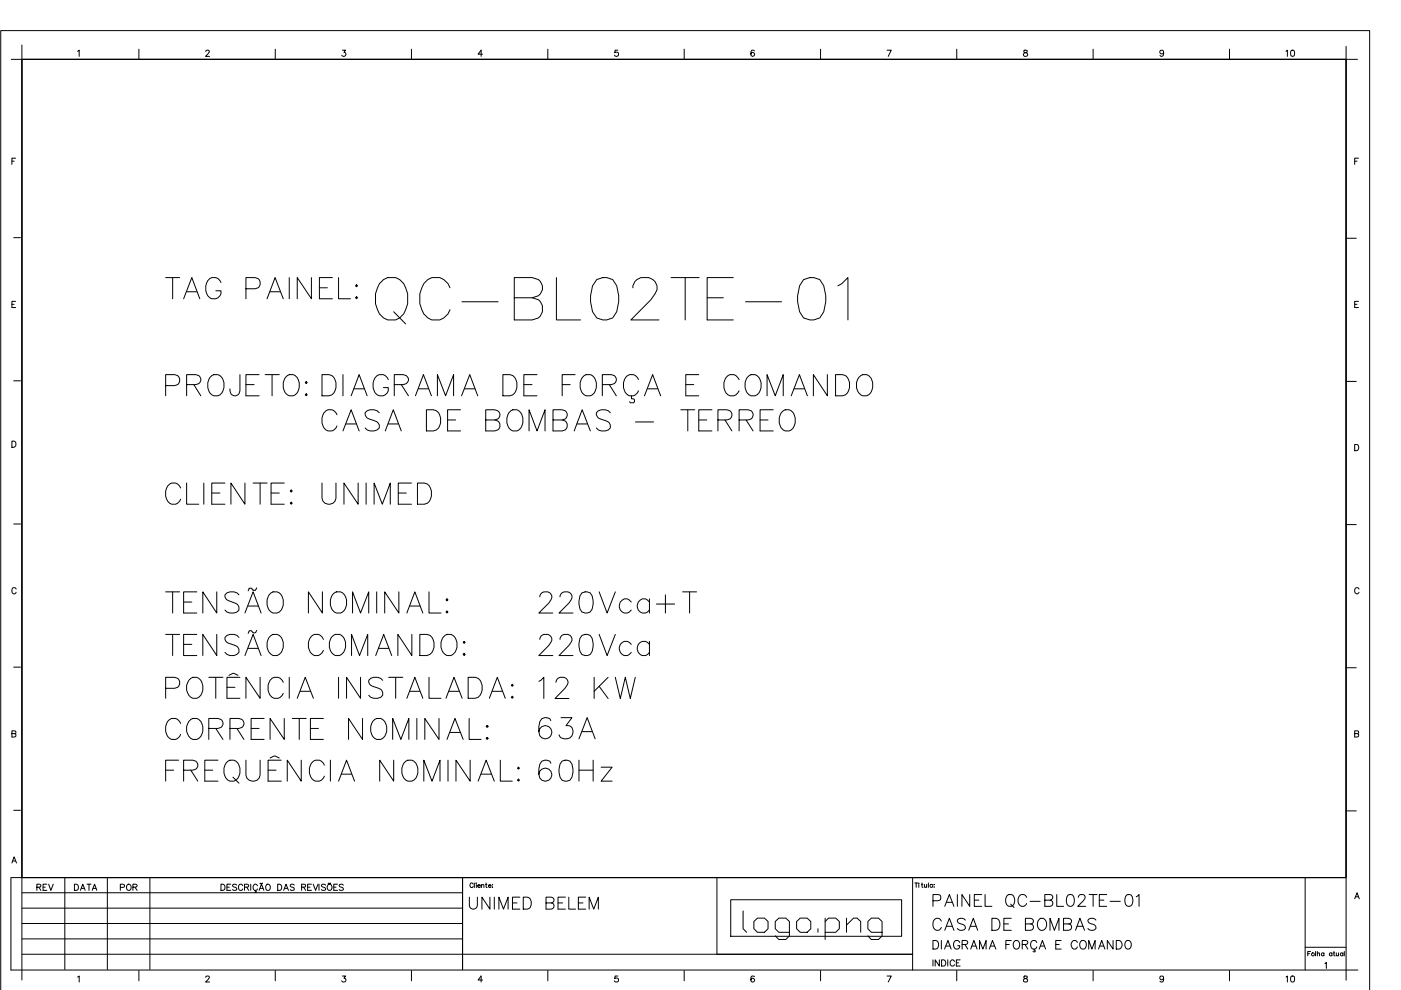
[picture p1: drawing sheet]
<svg xmlns="http://www.w3.org/2000/svg" width="297mm" height="210mm" viewBox="0 0 297 210" stroke-linecap="round" stroke-linejoin="round" font-family="sans-serif">
<g fill="none" stroke="#000" stroke-width=".21">
<path d="M2.4 12.6h285.4M4.6 12.6h280.8v173.5h-280.8zM4.6 9.5v198.3M16.5 10.9l.3-.3v1.4M29.4 10.4v2.2M43.6 10.9l.2-.2 .3-.1 .3 .4-.8 1h.8M58.4 10.4v2.2M72.6 10.6h.7l-.4 .5a.44 .44 0 0 1 .3 .7 .44 .44 0 0 1-.7-.1M87.2 10.4v2.2M102.3 11.5h-.9l.6-.9v1.4M116.1 10.4v2.2M131 10.6h-.6l-.1 .6a.46 .46 0 0 1 .7 0 .46 .46 0 0 1 0 .6 .46 .46 0 0 1-.7-.1"/>
<path d="M145.1 10.4v2.2M159.9 10.8v-.1a.66 .66 0 0 0-.8 .5 .66 .66 0 0 0 .4 .8 .4 .4 0 0 0 .5-.4 .4 .4 0 0 0-.3-.4 .4 .4 0 0 0-.5 .3M174 10.4v2.2M188.1 10.6h.9l-.7 1.4M202.8 10.4v2.2M217.1 10.7v.4l.6 .1 .2 .3a.45 .45 0 0 1-.5 .5 .45 .45 0 0 1-.4-.5l.8-.6-.1-.2zM231.8 10.4v2.2M246.7 11.1a.41 .41 0 0 1-.6 .3 .41 .41 0 0 1-.1-.7 .41 .41 0 0 1 .7 .1v.3a.61 .61 0 0 1-.5 .9l-.3-.3M260.7 10.4v2.2M285.4 9.8v198M2.5 34.2h.5M3.3 33.5h-.8v1.4"/>
<path d="M287.2 34.2h.5M288 33.5h-.8v1.4M2.9 50.4h1.4M285.4 50.5h2.2M2.5 64.5h.5M3.3 63.9h-.8v1.3h.8M68.3 79.4h1.5a2.38 2.38 0 0 1 1.2 3.5l-.6 .8-.6 .2h-1.5zM72.7 79.4v4.5M106.6 79.4h1.5a2.38 2.38 0 0 1 1.3 3.5l-.7 .8-.6 .2h-1.5zM113.9 79.4h-2.8v4.5h2.8M121.9 79.4h-2.7v4.5M148.2 79.4h-2.8v4.5h2.8"/>
<path d="M175.4 79.4v4.5l-2.9-4.5v4.5M177.2 79.4h1.4a2.38 2.38 0 0 1 1.3 3.5l-.6 .8-.7 .2h-1.4zM287.2 64.5h.5M288 63.9h-.8v1.3h.8M2.5 93.5h.4a.71 .71 0 0 1 .5 .7 .71 .71 0 0 1-.5 .6h-.4zM2.9 80.7h1.4M71.4 87.9a1.54 1.54 0 0 0-1.4-1.1 1.54 1.54 0 0 0-1.5 1.1 2.54 2.54 0 0 0 1 3.5 1.58 1.58 0 0 0 1.9-1.1M72.7 91.4l1.8-4.5 1.6 4.5M73.3 89.9h2.2M74.5 83.9l1.6-4.5 1.7 4.5M75.1 82.4h2.1M80.4 87.5a2.01 2.01 0 0 0-3 0 1.22 1.22 0 0 0 .9 1.3l1.2 .5a1.27 1.27 0 0 1 .9 1.4 2.01 2.01 0 0 1-3 0"/>
<path d="M81.7 91.4l1.7-4.5 1.7 4.5M82.3 80.5a1.57 1.57 0 0 0-1.5-1.1 1.57 1.57 0 0 0-1.5 1.1 2.5 2.5 0 0 0 1.1 3.4 1.52 1.52 0 0 0 1.9-1.7h-1M82.3 89.9h2.1M83.6 81.5h1.9a1.15 1.15 0 0 0 1.1-1.2l-.5-.7-.6-.2h-1.9v4.5M85.1 81.5l1.5 2.4M88.1 83.9l1.7-4.5 1.7 4.5M88.7 82.4h2.1M90.4 86.9h1.5a2.43 2.43 0 0 1 1.1 3.8l-.5 .5-.6 .2h-1.5zM92.7 83.9v-4.5l1.8 4.5 1.7-4.5v4.5M94.9 89h1.7M97.6 86.9h-2.7v4.5h2.7M97.9 83.9l1.7-4.5 1.7 4.5"/>
<path d="M98.5 82.4h2.2M103 89h1.9l.6-.2a1.02 1.02 0 0 0 0-1.7l-.6-.2h-1.9v4.5h1.9a1.16 1.16 0 0 0 1.1-1.2 1.16 1.16 0 0 0-1.1-1.2M107.9 87.5a1.53 1.53 0 0 1 1.5-.7 1.53 1.53 0 0 1 1.2 1.1 2.54 2.54 0 0 1-1 3.5 2.04 2.04 0 0 1-2.1-2.8zM111.1 81.5h1.7M112.2 91.4v-4.5l1.7 4.5 1.7-4.5v4.5M117.2 89h2l.6-.2a1.08 1.08 0 0 0 0-1.7l-.6-.2h-2v4.5h2a1.17 1.17 0 0 0 1.1-1.2 1.17 1.17 0 0 0-1.1-1.2M119.2 81.5h1.7M121.7 91.4l1.7-4.5 1.8 4.5M122.4 89.9h2.1M123.4 80.1a1.56 1.56 0 0 1 1.6-.7 1.56 1.56 0 0 1 1.2 1.1 2.54 2.54 0 0 1-1 3.4 1.76 1.76 0 0 1-2.2-1.7v-1.1zM127.7 81.5h1.9l.6-.2a1.03 1.03 0 0 0 0-1.7l-.6-.2h-1.9v4.5M129.2 81.5l1.5 2.4"/>
<path d="M129.4 87.5a1.95 1.95 0 0 0-3 0 1.22 1.22 0 0 0 .9 1.3l1.3 .5a1.08 1.08 0 0 1 .8 .8 1.08 1.08 0 0 1-.4 1.1 2.04 2.04 0 0 1-2.6-.5M133.9 83.9v.7h.4l.2 .2v.4l-.2 .2h-.6l-.2-.2M134.7 89.5h3.9M135.4 80.5a1.54 1.54 0 0 0-1.5-1.1 1.54 1.54 0 0 0-1.5 1.1 2.54 2.54 0 0 0 1.1 3.4 1.58 1.58 0 0 0 1.9-1M136.6 83.9l1.8-4.5 1.7 4.5M137.3 82.4h2.1M144.3 86.9h3M145.4 81.5h1.7M145.8 86.9v4.5M148.2 89h1.6M150.9 86.9h-2.7v4.5h2.7M152.2 89h1.9l.7-.2a1.08 1.08 0 0 0 0-1.7l-.7-.2h-1.9v4.5"/>
<path d="M153.7 89l1.5 2.4M156.7 80.5a1.57 1.57 0 0 0-1.5-1.1 1.57 1.57 0 0 0-1.5 1.1 2.54 2.54 0 0 0 1.1 3.4 1.66 1.66 0 0 0 1.9-1M156.7 89h1.9l.6-.2a1.08 1.08 0 0 0 0-1.7l-.6-.2h-1.9v4.5M158.2 89l1.5 2.4M158.4 80.1a1.53 1.53 0 0 1 1.5-.7 1.53 1.53 0 0 1 1.2 1.1 2.54 2.54 0 0 1-1 3.4 1.75 1.75 0 0 1-2.1-1.7v-1.1zM161.1 89h1.7M162.6 83.9v-4.5l1.8 4.5 1.7-4.5v4.5M163.9 86.9h-2.8v4.5h2.8M165.6 87.5a1.53 1.53 0 0 1 1.5-.7 1.53 1.53 0 0 1 1.3 1.1 2.54 2.54 0 0 1-1.1 3.5 2.04 2.04 0 0 1-2.1-2.8zM167.8 83.9l1.7-4.5 1.7 4.5M168.4 82.4h2.1M182.1 80.1a1.53 1.53 0 0 1 1.5-.7 1.53 1.53 0 0 1 1.2 1.1 2.54 2.54 0 0 1-1 3.4 2.1 2.1 0 0 1-2.2-2.8z"/>
<path d="M285.4 80.9h2.2M287.2 94.2h.4a.71 .71 0 0 1 .5 .7 .71 .71 0 0 1-.5 .7h-.4zM2.9 111.1h1.4M285.4 111.2h2.2M3.4 124.9a.46 .46 0 0 0-.5-.3 .46 .46 0 0 0-.4 .5v.3a.45 .45 0 0 0 .4 .5 .45 .45 0 0 0 .5-.3M288.1 124.9a.53 .53 0 0 0-.7-.2 .53 .53 0 0 0-.2 .7 .48 .48 0 0 0 .4 .5 .48 .48 0 0 0 .5-.3M2.5 155.5h.8v-.4l-.8-.1v1.3l.8-.2v-.4l-.2-.2M2.9 141.4h1.4M285.4 141.6h2.2M287.2 155.5h.8v-.4l-.8-.1v1.3l.8-.2v-.4l-.2-.2M2.9 171.8h1.4M285.4 171.9h2.2"/>
<path d="M2.3 186.1v19.6h285.6M2.4 186.1h283M2.5 183l.5-1.3 .5 1.3M2.7 182.6h.6M4.7 189.3h93.4M4.7 192.5h93.4M4.7 195.8h93.4M4.7 199.1h93.4M13.7 186.1v19.4M22.8 186.1v19.4M31.8 186.1v19.4M46.8 187.5h.5a.71 .71 0 0 1 .4 .6 .71 .71 0 0 1-.4 .7h-.5z"/>
<path d="M48.1 188.1h.5M48.9 187.5h-.8v1.3h.8M50.2 187.7l-.3-.2-.6 .2 .1 .3 .8 .4-.1 .3-.5 .1-.3-.2M51.5 187.8a.45 .45 0 0 0-.6-.3 .45 .45 0 0 0-.3 .5 .53 .53 0 0 0 .1 .7 .53 .53 0 0 0 .7-.1l.1-.1M51.8 188.1h.8l.1-.4-.3-.2h-.6v1.3M52.3 188.1l.4 .7M53.2 187.5v1.3M54.1 188.8l.2 .4h-.3M54.6 187.8a.47 .47 0 0 0-.5-.3 .47 .47 0 0 0-.4 .5 .53 .53 0 0 0 .2 .7 .53 .53 0 0 0 .7-.2M54.9 188.8l.5-1.3 .6 1.3M55.1 188.4h.6M55.2 187.3h.1"/>
<path d="M55.2 187.3l-.1 .1M55.7 187.2l-.3 .1M56.5 187.6a.62 .62 0 0 1 .8 .5 .62 .62 0 0 1-.8 .6l-.2-.4zM58.9 187.5h.4a.71 .71 0 0 1 .4 .6 .71 .71 0 0 1-.4 .7h-.4zM60.1 188.8l.5-1.3 .6 1.3M60.4 188.4h.5M62.4 187.7a.46 .46 0 0 0-.5-.3 .46 .46 0 0 0-.4 .4l.9 .6-.1 .3-.5 .1-.3-.2M64 188.1h.7l.1-.5-.8-.1v1.3M64.4 188.1l.4 .7M65.2 188.1h.5M66 187.5h-.8v1.3h.8M66.4 187.5l.5 1.3 .5-1.3"/>
<path d="M67.6 187.5v1.3M69 187.7l-.1-.1a.47 .47 0 0 0-.8 .2l.9 .6-.1 .3-.5 .1-.3-.2M69.5 187.7a.62 .62 0 0 1 .9 .1 .62 .62 0 0 1-.3 .9 .63 .63 0 0 1-.7-.2 .63 .63 0 0 1 .1-.8zM69.6 187.3h.2M69.6 187.3v.1M69.8 187.3h.2M70.1 187.2l-.1 .1M70.8 188.1h.4M71.6 187.5h-.8v1.3h.8M72.8 187.7l-.3-.2-.6 .2 .1 .3 .8 .4-.1 .3-.5 .1-.3-.2M98.1 186.1v19.4M100.3 187.5a.38 .38 0 0 0-.5-.3 .38 .38 0 0 0-.2 .6 .34 .34 0 0 0 .3 .4 .34 .34 0 0 0 .4-.3"/>
<path d="M100.6 187.2v1M100.9 187.3h.1zM103.1 187.2v.8l.2 .2M152 186.1v16.2M154.9 190.8h36.3v7.7h-36.3zM157.6 193.1v3.8l.7 .8M159.8 195.4l.8-.7h1.5l.7 .7v1.5l-.7 .8h-1.5l-.8-.8zM167.4 197.7h-2.3l-.7-.8v-1.5l.7-.7h1.5l.8 .7v3l-.8 .8h-1.5l-.7-.8M168.9 195.4l.8-.7h1.4l.8 .7v1.5l-.8 .8h-1.4l-.8-.8zM173.4 196.9v.8M174.9 195.4l.8-.7h1.5l.8 .7v1.5l-.8 .8h-2.3M174.9 194.7v4.5"/>
<path d="M179.5 196.1l1.5-1.4h.7l.8 .7v2.3M179.5 194.7v3M187 197.7h-2.3l-.7-.8v-1.5l.7-.7h1.6l.7 .7v3l-.7 .8h-1.6l-.7-.8M193.5 186.1v19.6M194 187.2h.6M194.3 187.2v.9M197.8 199.4h.6a.98 .98 0 0 1 .6 .9 .98 .98 0 0 1-.6 .9h-.6zM199.6 199.4v1.8M203.5 199.8a.64 .64 0 0 0-1-.3 .97 .97 0 0 0-.3 1 .97 .97 0 0 0 .9 .7 .61 .61 0 0 0 .4-.7h-.4M214.4 199.4h-1.1v1.8M215.2 199.5a.87 .87 0 0 1 1 .4 .87 .87 0 0 1-.2 1.1 .66 .66 0 0 1-.8 .2 .66 .66 0 0 1-.4-.7v-.4zM219.8 199.8a.64 .64 0 0 0-1-.3 .97 .97 0 0 0-.3 1 .97 .97 0 0 0 .9 .7l.4-.4"/>
<path d="M225 199.4h-1.2v1.8h1.2M228.4 199.8a.68 .68 0 0 0-.7-.4 .68 .68 0 0 0-.6 .7v.4a.67 .67 0 0 0 .5 .7 .67 .67 0 0 0 .8-.4M229.1 199.7a.75 .75 0 0 1 1-.2 .75 .75 0 0 1 .2 1 .7 .7 0 0 1-.7 .7 .7 .7 0 0 1-.7-.7zM236 199.4v1.8l-1.2-1.8v1.8M236.7 199.4h.6a.96 .96 0 0 1 .6 .9 .96 .96 0 0 1-.6 .9h-.6zM238.7 199.7a.66 .66 0 0 1 .7-.3 .66 .66 0 0 1 .4 .7v.4a.68 .68 0 0 1-.6 .7 .68 .68 0 0 1-.7-.7zM276.7 186.2v19.5M287.2 190.6l.5-1.3 .5 1.3M287.4 190.1h.6M.2 209.9v-203.4h290.2v203.4M4.7 202.3h188.8M16.5 207.2l.3-.3v1.3"/>
<path d="M29.4 205.8v2.2M43.6 207.2l.3-.3 .4 .1 .1 .3-.8 .9h.8M58.4 205.8v2.2M72.6 206.9h.7l-.4 .5a.44 .44 0 0 1 .3 .7 .44 .44 0 0 1-.7-.1M87.2 205.8v2.2M102.3 207.8h-.9l.6-.9v1.3M116.1 205.8v2.2M131 206.9h-.6l-.1 .6a.45 .45 0 0 1 .7-.1 .45 .45 0 0 1 0 .7 .45 .45 0 0 1-.7-.1M145.1 205.8v2.2M159.9 207.1l-.4-.2a.69 .69 0 0 0-.3 .7 .69 .69 0 0 0 .4 .6 .39 .39 0 0 0 .4-.4 .39 .39 0 0 0-.4-.4 .39 .39 0 0 0-.4 .4M174 205.8v2.2M188.1 206.9h.9l-.7 1.3"/>
<path d="M197.8 203.5v1.3M199.2 203.5v1.3l-.9-1.3v1.3M199.6 203.5h.5a.71 .71 0 0 1 .4 .7 .71 .71 0 0 1-.4 .6h-.5zM200.3 201.2l.7-1.8 .7 1.8M200.9 203.5v1.3M202.4 203.8a.48 .48 0 0 0-.6-.3 .48 .48 0 0 0-.3 .5 .53 .53 0 0 0 .2 .8 .53 .53 0 0 0 .7-.3M202.8 204.1h.4M202.8 205.8v2.2M203.6 203.5h-.8v1.3h.8M204 200.3l1-.1 .2-.3-.1-.3-.3-.2h-.8v1.8M204.6 200.3l.6 .9M205.8 201.2l.7-1.8 .7 1.8"/>
<path d="M207.7 201.2v-1.8l.7 1.8 .7-1.8v1.8M209.7 201.2l.7-1.8 .7 1.8M216.7 200.3l1-.1 .2-.3-.1-.3-.3-.2h-.8v1.8M217.1 207v.4l.6 .1 .2 .3a.44 .44 0 0 1-.5 .4 .44 .44 0 0 1-.4-.4l.8-.6-.1-.2zM217.3 200.3l.6 .9M219.2 201.2v.3h.2l.1 .2h-.5M220.3 201.2l.7-1.8 .7 1.8M230.8 201.2v-1.8l.7 1.8 .7-1.8v1.8M231.8 205.8v2.2M232.9 201.2l.7-1.8 .7 1.8M246.7 207.4a.41 .41 0 0 1-.6 .3 .41 .41 0 0 1-.1-.7 .41 .41 0 0 1 .7 .1v.3a.59 .59 0 0 1-.5 .8l-.3-.2M260.7 205.8v2.2"/>
<path d="M276.7 200.8h8.7M277.3 202.2h.4M277.9 201.7h-.6v1M278.9 201.7v1M279.3 202.2l.2-.2 .2 .1 .1 .6M279.3 201.7v1M280.7 202.2a.3 .3 0 0 0-.5 0 .3 .3 0 0 0 .3 .5l.2-.2M280.7 202v.7M280.9 204.3l.3-.2v1.2M282.4 202.2a.3 .3 0 0 0-.5-.1 .3 .3 0 0 0 0 .5 .3 .3 0 0 0 .5-.1M282.4 202v.7M282.7 202h.3"/>
<path d="M282.8 201.7v.8l.3 .2M283.3 202l.1 .6 .4-.1M283.8 202v.7M284.7 202.2a.3 .3 0 0 0-.5 0 .3 .3 0 0 0 .3 .5l.2-.2M284.7 202v.7M285 201.7v1"/>
<circle cx="278.4" cy="202.3" r=".32"/>
</g>
<text font-size="15" x="78.7" y="69.8">QC-BL02TE-01</text>
<g font-size="9.7">
<text x="34.2" y="131.2">TENSÃO NOMINAL:</text>
<text x="34.2" y="140.1">TENSÃO COMANDO:</text>
<text x="34.2" y="167.2">FREQUÊNCIA NOMINAL:</text>
</g>
<text font-size="9.3" x="34.2" y="149.2">POTÊNCIA INSTALADA:</text>
<g font-size="8.4">
<text x="34.2" y="64.6">TAG PAINEL:</text>
<text x="34.2" y="108.3">CLIENTE:</text>
<text x="67.4" y="108.3">UNIMED</text>
<text x="113.2" y="131.2">220Vca+T</text>
<text x="34.2" y="158">CORRENTE NOMINAL:</text>
<text x="113.2" y="158">63A</text>
<text x="113.2" y="166.9">60Hz</text>
</g>
<g font-size="7.9">
<text x="34.2" y="85">PROJETO:</text>
<text x="113.2" y="140.1">220Vca</text>
<text x="113.2" y="149.2">12 KW</text>
</g>
<g font-size="6.2">
<text x="196.8" y="193.7">PAINEL QC-BL02TE-01</text>
<text x="196.8" y="198.6">CASA DE BOMBAS</text>
</g>
<text font-size="5.7" x="98.8" y="194">UNIMED BELEM</text>
<g font-size="4.4">
<text x="7.1" y="190.1">REV</text>
<text x="14.8" y="190.1">DATA</text>
<text x="24.7" y="190.1">POR</text>
<text x="271.6" y="209.5">10</text>
</g>
<text font-size="4" x="271.6" y="13.1">10</text>
</svg>
